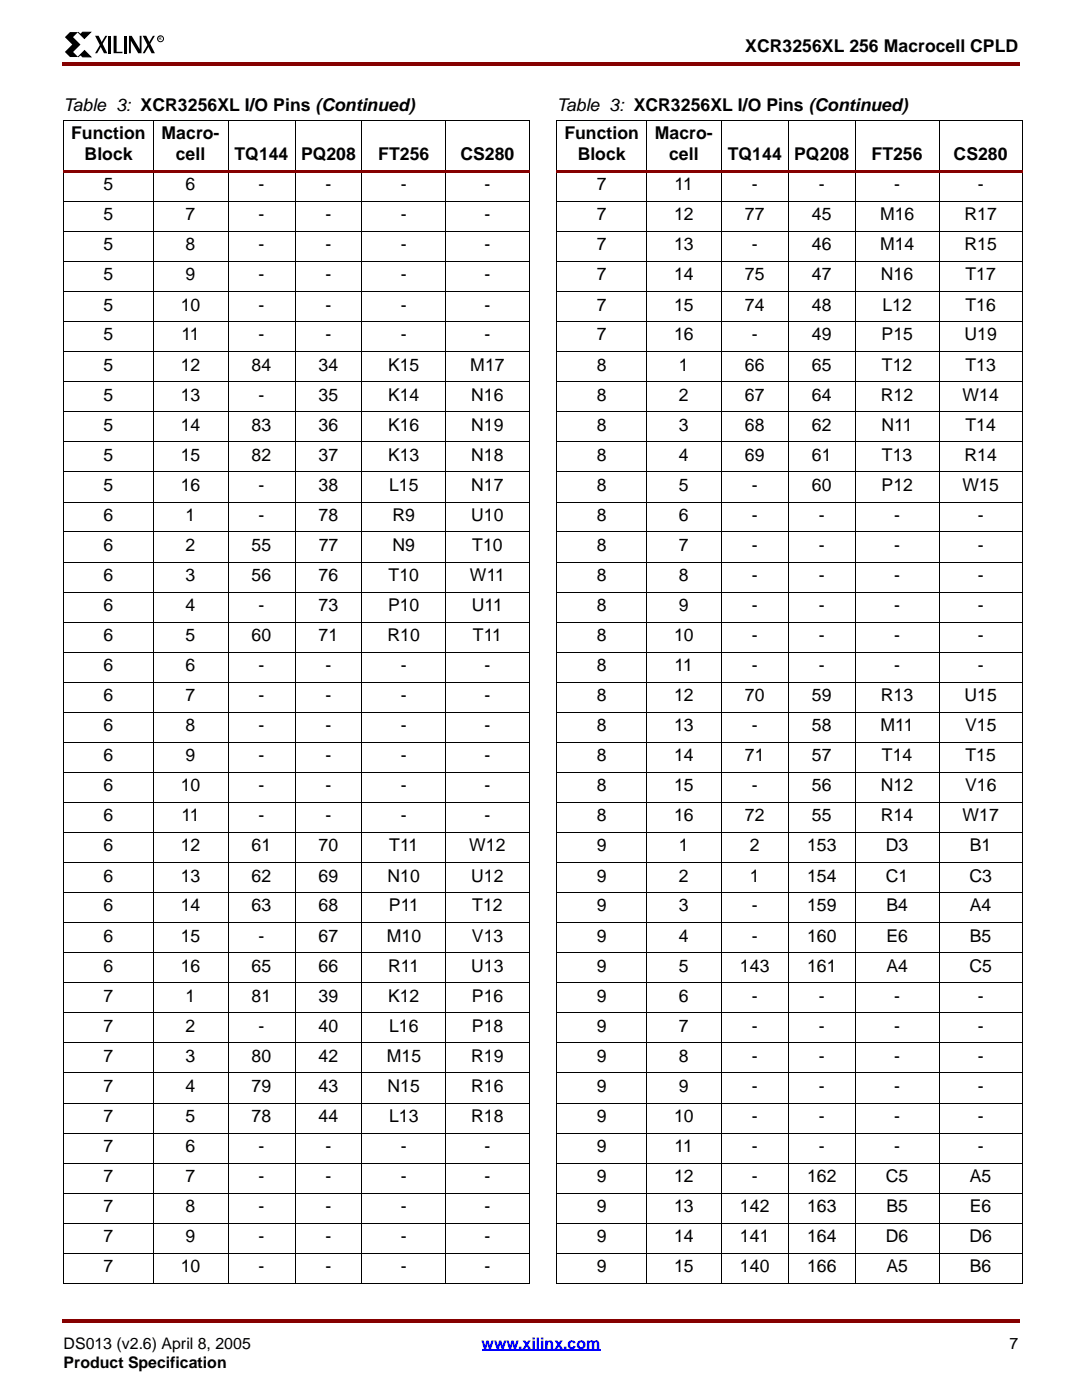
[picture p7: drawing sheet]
<svg xmlns="http://www.w3.org/2000/svg" width="216mm" height="279mm" viewBox="0 0 216 279" stroke-linecap="round" stroke-linejoin="round" font-family="sans-serif">
<g fill="#850000">
<path d="M12.4 12.4h.3v.7h-.3z"/>
<path d="M12.7 12.4h190.8v.7h-190.8z"/>
</g>
<path d="M12.7 267h190.5v7.1h-190.5z" fill="#fff"/>
<path d="M96.1 269.5h23.7" fill="none" stroke="#00f" stroke-width=".34"/>
<g fill="#850000">
<path d="M12.4 263.2h.3v.7h-.3z"/>
<path d="M12.7 263.2h190.8v.7h-190.8z"/>
</g>
<path d="M12.7 6.4h20.1v5.2h-20.1z" fill="#fff"/>
<path d="M13 7.4l1-1h1.6l-1 1 1.5 1.5-1.5 1.5 1 1h-1.6l-1.1-1 1.5-1.5zM19 7.1h.7l1.7 3.5h-.7zM21 7.1h.4l-2 3.5h-.4zM21.6 7.2h.6v3.4h-.6zM22.7 7.1h.6v3.2h1.1v.3h-1.7zM24.7 7.2h.6v3.4h-.6zM25.7 7.2h.6l1.6 2.6v-2.7h.3v3.5h-.6l-1.5-2.5v2.5h-.4zM28.5 7.1h.7l1.7 3.5h-.7zM30.5 7.1h.4l-2 3.5h-.4z" fill="#000"/>
<path d="M15.6 6.4l.4 .5 .5-.5h1.6l-1.3 1.3zM16 10.9l-.4 .5 1.3-1.3 1.2 1.3h-1.6z" fill="#000" stroke="#000" stroke-width=".2"/>
<g fill="none" stroke="#000" stroke-width=".2">
<path d="M12.7 24h93M12.7 24v232.1M30.6 24v232.2M45.5 24v232.2M58.9 24v232.2M72.2 24v232.2M88.9 24v232.2M105.6 24v232.1"/>
<circle cx="32" cy="7.7" r=".59"/>
</g>
<path d="M12.7 34h93v.5h-93z" fill="#850000"/>
<g fill="none" stroke="#000" stroke-width=".2">
<path d="M111.1 24h93M111.1 24v232.1M129 24v232.2M143.9 24v232.2M157.3 24v232.2M170.7 24v232.2M187.4 24v232.2M204 24v232.1M12.7 40.2h93M12.7 46.2h93M12.7 52.2h93M12.7 58.2h93"/>
<path d="M12.7 64.2h93M12.7 70.2h93M12.7 76.2h93M12.7 82.2h93M12.7 88.2h93M12.7 94.2h93M12.7 100.2h93M12.7 106.2h93M12.7 112.2h93M12.7 118.2h93M12.7 124.2h93M12.7 130.2h93"/>
<path d="M12.7 136.2h93M12.7 142.2h93M12.7 148.2h93M12.7 154.2h93M12.7 160.1h93M12.7 166.2h93M12.7 172.2h93M12.7 178.1h93M12.7 184.1h93M12.7 190.2h93M12.7 196.1h93M12.7 202.1h93"/>
<path d="M12.7 208.2h93M12.7 214.1h93M12.7 220.1h93M12.7 226.1h93M12.7 232.1h93M12.7 238.1h93M12.7 244.1h93M12.7 250.1h93M12.7 256.1h93"/>
</g>
<path d="M111.1 34h93v.5h-93z" fill="#850000"/>
<g fill="none" stroke="#000" stroke-width=".2">
<path d="M111.1 40.2h93M111.1 46.2h93M111.1 52.2h93M111.1 58.2h93M111.1 64.2h93M111.1 70.2h93M111.1 76.2h93M111.1 82.2h93M111.1 88.2h93M111.1 94.2h93M111.1 100.2h93M111.1 106.2h93"/>
<path d="M111.1 112.2h93M111.1 118.2h93M111.1 124.2h93M111.1 130.2h93M111.1 136.2h93M111.1 142.2h93M111.1 148.2h93M111.1 154.2h93M111.1 160.1h93M111.1 166.2h93M111.1 172.2h93M111.1 178.1h93"/>
<path d="M111.1 184.1h93M111.1 190.2h93M111.1 196.1h93M111.1 202.1h93M111.1 208.2h93M111.1 214.1h93M111.1 220.1h93M111.1 226.1h93M111.1 232.1h93M111.1 238.1h93M111.1 244.1h93M111.1 250.1h93"/>
<path d="M111.1 256.1h93"/>
</g>
<g font-size="3.5">
<text x="148.7" y="10.5">XCR3256XL 256 Macrocell CPLD</text>
<text x="12.7" y="22.1">Table 3: XCR3256XL I/O Pins (Continued)</text>
<text x="111.1" y="22.1">Table 3: XCR3256XL I/O Pins (Continued)</text>
<text x="14.2" y="27.7">Function</text>
<text x="32.3" y="27.7">Macro-</text>
<text x="112.6" y="27.7">Function</text>
<text x="130.7" y="27.7">Macro-</text>
<text x="16.8" y="32">Block</text>
<text x="35.1" y="32">cell</text>
<text x="46.8" y="32">TQ144</text>
<text x="60.1" y="32">PQ208</text>
<text x="75.5" y="32">FT256</text>
<text x="91.9" y="32">CS280</text>
<text x="115.3" y="32">Block</text>
<text x="133.5" y="32">cell</text>
<text x="145.2" y="32">TQ144</text>
<text x="158.5" y="32">PQ208</text>
<text x="173.9" y="32">FT256</text>
<text x="190.3" y="32">CS280</text>
<text x="20.7" y="38">5</text>
<text x="37" y="38">6</text>
<text x="51.6" y="38">-</text>
<text x="65" y="38">-</text>
<text x="80" y="38">-</text>
<text x="96.7" y="38">-</text>
<text x="119.1" y="38">7</text>
<text x="134.6" y="38">11</text>
<text x="150" y="38">-</text>
<text x="163.4" y="38">-</text>
<text x="178.4" y="38">-</text>
<text x="195.1" y="38">-</text>
<text x="20.7" y="44">5</text>
<text x="37" y="44">7</text>
<text x="51.6" y="44">-</text>
<text x="65" y="44">-</text>
<text x="80" y="44">-</text>
<text x="96.7" y="44">-</text>
<text x="119.1" y="44">7</text>
<text x="134.5" y="44">12</text>
<text x="148.6" y="44">77</text>
<text x="162" y="44">45</text>
<text x="175.6" y="44">M16</text>
<text x="192.4" y="44">R17</text>
<text x="20.7" y="50">5</text>
<text x="37" y="50">8</text>
<text x="51.6" y="50">-</text>
<text x="65" y="50">-</text>
<text x="80" y="50">-</text>
<text x="96.7" y="50">-</text>
<text x="119.1" y="50">7</text>
<text x="134.5" y="50">13</text>
<text x="150" y="50">-</text>
<text x="162" y="50">46</text>
<text x="175.6" y="50">M14</text>
<text x="192.4" y="50">R15</text>
<text x="20.7" y="56">5</text>
<text x="37" y="56">9</text>
<text x="51.6" y="56">-</text>
<text x="65" y="56">-</text>
<text x="80" y="56">-</text>
<text x="96.7" y="56">-</text>
<text x="119.1" y="56">7</text>
<text x="134.5" y="56">14</text>
<text x="148.6" y="56">75</text>
<text x="162" y="56">47</text>
<text x="175.8" y="56">N16</text>
<text x="192.7" y="56">T17</text>
<text x="20.7" y="62">5</text>
<text x="36.1" y="62">10</text>
<text x="51.6" y="62">-</text>
<text x="65" y="62">-</text>
<text x="80" y="62">-</text>
<text x="96.7" y="62">-</text>
<text x="119.1" y="62">7</text>
<text x="134.5" y="62">15</text>
<text x="148.6" y="62">74</text>
<text x="162" y="62">48</text>
<text x="176.1" y="62">L12</text>
<text x="192.7" y="62">T16</text>
<text x="20.7" y="67.9">5</text>
<text x="36.2" y="67.9">11</text>
<text x="51.6" y="67.9">-</text>
<text x="65" y="67.9">-</text>
<text x="80" y="67.9">-</text>
<text x="96.7" y="67.9">-</text>
<text x="119.1" y="67.9">7</text>
<text x="134.5" y="67.9">16</text>
<text x="150" y="67.9">-</text>
<text x="162" y="67.9">49</text>
<text x="175.9" y="67.9">P15</text>
<text x="192.4" y="67.9">U19</text>
<text x="20.7" y="74">5</text>
<text x="36.1" y="74">12</text>
<text x="50.2" y="74">84</text>
<text x="63.6" y="74">34</text>
<text x="77.4" y="74">K15</text>
<text x="93.8" y="74">M17</text>
<text x="119.1" y="74">8</text>
<text x="135.5" y="74">1</text>
<text x="148.6" y="74">66</text>
<text x="162" y="74">65</text>
<text x="176" y="74">T12</text>
<text x="192.7" y="74">T13</text>
<text x="20.7" y="80">5</text>
<text x="36.1" y="80">13</text>
<text x="51.6" y="80">-</text>
<text x="63.6" y="80">35</text>
<text x="77.4" y="80">K14</text>
<text x="94" y="80">N16</text>
<text x="119.1" y="80">8</text>
<text x="135.5" y="80">2</text>
<text x="148.6" y="80">67</text>
<text x="162" y="80">64</text>
<text x="175.8" y="80">R12</text>
<text x="192.1" y="80">W14</text>
<text x="20.7" y="86">5</text>
<text x="36.1" y="86">14</text>
<text x="50.2" y="86">83</text>
<text x="63.6" y="86">36</text>
<text x="77.4" y="86">K16</text>
<text x="94" y="86">N19</text>
<text x="119.1" y="86">8</text>
<text x="135.5" y="86">3</text>
<text x="148.6" y="86">68</text>
<text x="162" y="86">62</text>
<text x="175.9" y="86">N11</text>
<text x="192.7" y="86">T14</text>
<text x="20.7" y="91.9">5</text>
<text x="36.1" y="91.9">15</text>
<text x="50.2" y="91.9">82</text>
<text x="63.6" y="91.9">37</text>
<text x="77.4" y="91.9">K13</text>
<text x="94" y="91.9">N18</text>
<text x="119.1" y="91.9">8</text>
<text x="135.5" y="91.9">4</text>
<text x="148.6" y="91.9">69</text>
<text x="162" y="91.9">61</text>
<text x="176" y="91.9">T13</text>
<text x="192.4" y="91.9">R14</text>
<text x="20.7" y="98">5</text>
<text x="36.1" y="98">16</text>
<text x="51.6" y="98">-</text>
<text x="63.6" y="98">38</text>
<text x="77.6" y="98">L15</text>
<text x="94" y="98">N17</text>
<text x="119.1" y="98">8</text>
<text x="135.5" y="98">5</text>
<text x="150" y="98">-</text>
<text x="162" y="98">60</text>
<text x="175.9" y="98">P12</text>
<text x="192.1" y="98">W15</text>
<text x="20.7" y="104">6</text>
<text x="37" y="104">1</text>
<text x="51.6" y="104">-</text>
<text x="63.6" y="104">78</text>
<text x="78.3" y="104">R9</text>
<text x="94" y="104">U10</text>
<text x="119.1" y="104">8</text>
<text x="135.5" y="104">6</text>
<text x="150" y="104">-</text>
<text x="163.4" y="104">-</text>
<text x="178.4" y="104">-</text>
<text x="195.1" y="104">-</text>
<text x="20.7" y="109.9">6</text>
<text x="37" y="109.9">2</text>
<text x="50.2" y="109.9">55</text>
<text x="63.6" y="109.9">77</text>
<text x="78.3" y="109.9">N9</text>
<text x="94.2" y="109.9">T10</text>
<text x="119.1" y="109.9">8</text>
<text x="135.5" y="109.9">7</text>
<text x="150" y="109.9">-</text>
<text x="163.4" y="109.9">-</text>
<text x="178.4" y="109.9">-</text>
<text x="195.1" y="109.9">-</text>
<text x="20.7" y="115.9">6</text>
<text x="37" y="115.9">3</text>
<text x="50.2" y="115.9">56</text>
<text x="63.6" y="115.9">76</text>
<text x="77.6" y="115.9">T10</text>
<text x="93.8" y="115.9">W11</text>
<text x="119.1" y="115.9">8</text>
<text x="135.5" y="115.9">8</text>
<text x="150" y="115.9">-</text>
<text x="163.4" y="115.9">-</text>
<text x="178.4" y="115.9">-</text>
<text x="195.1" y="115.9">-</text>
<text x="20.7" y="122">6</text>
<text x="37" y="122">4</text>
<text x="51.6" y="122">-</text>
<text x="63.6" y="122">73</text>
<text x="77.4" y="122">P10</text>
<text x="94.1" y="122">U11</text>
<text x="119.1" y="122">8</text>
<text x="135.5" y="122">9</text>
<text x="150" y="122">-</text>
<text x="163.4" y="122">-</text>
<text x="178.4" y="122">-</text>
<text x="195.1" y="122">-</text>
<text x="20.7" y="127.9">6</text>
<text x="37" y="127.9">5</text>
<text x="50.2" y="127.9">60</text>
<text x="63.6" y="127.9">71</text>
<text x="77.3" y="127.9">R10</text>
<text x="94.4" y="127.9">T11</text>
<text x="119.1" y="127.9">8</text>
<text x="134.5" y="127.9">10</text>
<text x="150" y="127.9">-</text>
<text x="163.4" y="127.9">-</text>
<text x="178.4" y="127.9">-</text>
<text x="195.1" y="127.9">-</text>
<text x="20.7" y="133.9">6</text>
<text x="37" y="133.9">6</text>
<text x="51.6" y="133.9">-</text>
<text x="65" y="133.9">-</text>
<text x="80" y="133.9">-</text>
<text x="96.7" y="133.9">-</text>
<text x="119.1" y="133.9">8</text>
<text x="134.6" y="133.9">11</text>
<text x="150" y="133.9">-</text>
<text x="163.4" y="133.9">-</text>
<text x="178.4" y="133.9">-</text>
<text x="195.1" y="133.9">-</text>
<text x="20.7" y="140">6</text>
<text x="37" y="140">7</text>
<text x="51.6" y="140">-</text>
<text x="65" y="140">-</text>
<text x="80" y="140">-</text>
<text x="96.7" y="140">-</text>
<text x="119.1" y="140">8</text>
<text x="134.5" y="140">12</text>
<text x="148.6" y="140">70</text>
<text x="162" y="140">59</text>
<text x="175.8" y="140">R13</text>
<text x="192.4" y="140">U15</text>
<text x="20.7" y="145.9">6</text>
<text x="37" y="145.9">8</text>
<text x="51.6" y="145.9">-</text>
<text x="65" y="145.9">-</text>
<text x="80" y="145.9">-</text>
<text x="96.7" y="145.9">-</text>
<text x="119.1" y="145.9">8</text>
<text x="134.5" y="145.9">13</text>
<text x="150" y="145.9">-</text>
<text x="162" y="145.9">58</text>
<text x="175.7" y="145.9">M11</text>
<text x="192.6" y="145.9">V15</text>
<text x="20.7" y="151.9">6</text>
<text x="37" y="151.9">9</text>
<text x="51.6" y="151.9">-</text>
<text x="65" y="151.9">-</text>
<text x="80" y="151.9">-</text>
<text x="96.7" y="151.9">-</text>
<text x="119.1" y="151.9">8</text>
<text x="134.5" y="151.9">14</text>
<text x="148.6" y="151.9">71</text>
<text x="162" y="151.9">57</text>
<text x="176" y="151.9">T14</text>
<text x="192.7" y="151.9">T15</text>
<text x="20.7" y="157.9">6</text>
<text x="36.1" y="157.9">10</text>
<text x="51.6" y="157.9">-</text>
<text x="65" y="157.9">-</text>
<text x="80" y="157.9">-</text>
<text x="96.7" y="157.9">-</text>
<text x="119.1" y="157.9">8</text>
<text x="134.5" y="157.9">15</text>
<text x="150" y="157.9">-</text>
<text x="162" y="157.9">56</text>
<text x="175.8" y="157.9">N12</text>
<text x="192.6" y="157.9">V16</text>
<text x="20.7" y="163.9">6</text>
<text x="36.2" y="163.9">11</text>
<text x="51.6" y="163.9">-</text>
<text x="65" y="163.9">-</text>
<text x="80" y="163.9">-</text>
<text x="96.7" y="163.9">-</text>
<text x="119.1" y="163.9">8</text>
<text x="134.5" y="163.9">16</text>
<text x="148.6" y="163.9">72</text>
<text x="162" y="163.9">55</text>
<text x="175.8" y="163.9">R14</text>
<text x="192.1" y="163.9">W17</text>
<text x="20.7" y="169.9">6</text>
<text x="36.1" y="169.9">12</text>
<text x="50.2" y="169.9">61</text>
<text x="63.6" y="169.9">70</text>
<text x="77.7" y="169.9">T11</text>
<text x="93.6" y="169.9">W12</text>
<text x="119.1" y="169.9">9</text>
<text x="135.5" y="169.9">1</text>
<text x="149.6" y="169.9">2</text>
<text x="161" y="169.9">153</text>
<text x="176.7" y="169.9">D3</text>
<text x="193.5" y="169.9">B1</text>
<text x="20.7" y="175.9">6</text>
<text x="36.1" y="175.9">13</text>
<text x="50.2" y="175.9">62</text>
<text x="63.6" y="175.9">69</text>
<text x="77.3" y="175.9">N10</text>
<text x="94" y="175.9">U12</text>
<text x="119.1" y="175.9">9</text>
<text x="135.5" y="175.9">2</text>
<text x="149.6" y="175.9">1</text>
<text x="161" y="175.9">154</text>
<text x="176.7" y="175.9">C1</text>
<text x="193.5" y="175.9">C3</text>
<text x="20.7" y="181.9">6</text>
<text x="36.1" y="181.9">14</text>
<text x="50.2" y="181.9">63</text>
<text x="63.6" y="181.9">68</text>
<text x="77.6" y="181.9">P11</text>
<text x="94.2" y="181.9">T12</text>
<text x="119.1" y="181.9">9</text>
<text x="135.5" y="181.9">3</text>
<text x="150" y="181.9">-</text>
<text x="161" y="181.9">159</text>
<text x="176.9" y="181.9">B4</text>
<text x="193.5" y="181.9">A4</text>
<text x="20.7" y="187.9">6</text>
<text x="36.1" y="187.9">15</text>
<text x="51.6" y="187.9">-</text>
<text x="63.6" y="187.9">67</text>
<text x="77.2" y="187.9">M10</text>
<text x="94.1" y="187.9">V13</text>
<text x="119.1" y="187.9">9</text>
<text x="135.5" y="187.9">4</text>
<text x="150" y="187.9">-</text>
<text x="161" y="187.9">160</text>
<text x="176.9" y="187.9">E6</text>
<text x="193.5" y="187.9">B5</text>
<text x="20.7" y="193.9">6</text>
<text x="36.1" y="193.9">16</text>
<text x="50.2" y="193.9">65</text>
<text x="63.6" y="193.9">66</text>
<text x="77.5" y="193.9">R11</text>
<text x="94" y="193.9">U13</text>
<text x="119.1" y="193.9">9</text>
<text x="135.5" y="193.9">5</text>
<text x="147.7" y="193.9">143</text>
<text x="161" y="193.9">161</text>
<text x="176.9" y="193.9">A4</text>
<text x="193.5" y="193.9">C5</text>
<text x="20.7" y="199.9">7</text>
<text x="37" y="199.9">1</text>
<text x="50.2" y="199.9">81</text>
<text x="63.6" y="199.9">39</text>
<text x="77.4" y="199.9">K12</text>
<text x="94.1" y="199.9">P16</text>
<text x="119.1" y="199.9">9</text>
<text x="135.5" y="199.9">6</text>
<text x="150" y="199.9">-</text>
<text x="163.4" y="199.9">-</text>
<text x="178.4" y="199.9">-</text>
<text x="195.1" y="199.9">-</text>
<text x="20.7" y="205.9">7</text>
<text x="37" y="205.9">2</text>
<text x="51.6" y="205.9">-</text>
<text x="63.6" y="205.9">40</text>
<text x="77.6" y="205.9">L16</text>
<text x="94.1" y="205.9">P18</text>
<text x="119.1" y="205.9">9</text>
<text x="135.5" y="205.9">7</text>
<text x="150" y="205.9">-</text>
<text x="163.4" y="205.9">-</text>
<text x="178.4" y="205.9">-</text>
<text x="195.1" y="205.9">-</text>
<text x="20.7" y="211.9">7</text>
<text x="37" y="211.9">3</text>
<text x="50.2" y="211.9">80</text>
<text x="63.6" y="211.9">42</text>
<text x="77.2" y="211.9">M15</text>
<text x="94" y="211.9">R19</text>
<text x="119.1" y="211.9">9</text>
<text x="135.5" y="211.9">8</text>
<text x="150" y="211.9">-</text>
<text x="163.4" y="211.9">-</text>
<text x="178.4" y="211.9">-</text>
<text x="195.1" y="211.9">-</text>
<text x="20.7" y="217.9">7</text>
<text x="37" y="217.9">4</text>
<text x="50.2" y="217.9">79</text>
<text x="63.6" y="217.9">43</text>
<text x="77.3" y="217.9">N15</text>
<text x="94" y="217.9">R16</text>
<text x="119.1" y="217.9">9</text>
<text x="135.5" y="217.9">9</text>
<text x="150" y="217.9">-</text>
<text x="163.4" y="217.9">-</text>
<text x="178.4" y="217.9">-</text>
<text x="195.1" y="217.9">-</text>
<text x="20.7" y="223.9">7</text>
<text x="37" y="223.9">5</text>
<text x="50.2" y="223.9">78</text>
<text x="63.6" y="223.9">44</text>
<text x="77.6" y="223.9">L13</text>
<text x="94" y="223.9">R18</text>
<text x="119.1" y="223.9">9</text>
<text x="134.5" y="223.9">10</text>
<text x="150" y="223.9">-</text>
<text x="163.4" y="223.9">-</text>
<text x="178.4" y="223.9">-</text>
<text x="195.1" y="223.9">-</text>
<text x="20.7" y="229.9">7</text>
<text x="37" y="229.9">6</text>
<text x="51.6" y="229.9">-</text>
<text x="65" y="229.9">-</text>
<text x="80" y="229.9">-</text>
<text x="96.7" y="229.9">-</text>
<text x="119.1" y="229.9">9</text>
<text x="134.6" y="229.9">11</text>
<text x="150" y="229.9">-</text>
<text x="163.4" y="229.9">-</text>
<text x="178.4" y="229.9">-</text>
<text x="195.1" y="229.9">-</text>
<text x="20.7" y="235.9">7</text>
<text x="37" y="235.9">7</text>
<text x="51.6" y="235.9">-</text>
<text x="65" y="235.9">-</text>
<text x="80" y="235.9">-</text>
<text x="96.7" y="235.9">-</text>
<text x="119.1" y="235.9">9</text>
<text x="134.5" y="235.9">12</text>
<text x="150" y="235.9">-</text>
<text x="161" y="235.9">162</text>
<text x="176.7" y="235.9">C5</text>
<text x="193.5" y="235.9">A5</text>
<text x="20.7" y="241.9">7</text>
<text x="37" y="241.9">8</text>
<text x="51.6" y="241.9">-</text>
<text x="65" y="241.9">-</text>
<text x="80" y="241.9">-</text>
<text x="96.7" y="241.9">-</text>
<text x="119.1" y="241.9">9</text>
<text x="134.5" y="241.9">13</text>
<text x="147.7" y="241.9">142</text>
<text x="161" y="241.9">163</text>
<text x="176.9" y="241.9">B5</text>
<text x="193.5" y="241.9">E6</text>
<text x="20.7" y="247.9">7</text>
<text x="37" y="247.9">9</text>
<text x="51.6" y="247.9">-</text>
<text x="65" y="247.9">-</text>
<text x="80" y="247.9">-</text>
<text x="96.7" y="247.9">-</text>
<text x="119.1" y="247.9">9</text>
<text x="134.5" y="247.9">14</text>
<text x="147.7" y="247.9">141</text>
<text x="161" y="247.9">164</text>
<text x="176.7" y="247.9">D6</text>
<text x="193.5" y="247.9">D6</text>
<text x="20.7" y="253.9">7</text>
<text x="36.1" y="253.9">10</text>
<text x="51.6" y="253.9">-</text>
<text x="65" y="253.9">-</text>
<text x="80" y="253.9">-</text>
<text x="96.7" y="253.9">-</text>
<text x="119.1" y="253.9">9</text>
<text x="134.5" y="253.9">15</text>
<text x="147.7" y="253.9">140</text>
<text x="161" y="253.9">166</text>
<text x="176.9" y="253.9">A5</text>
<text x="193.5" y="253.9">B6</text>
</g>
<g font-size="3.2">
<text x="12.7" y="269.2">DS013 (v2.6) April 8, 2005</text>
<text x="201.4" y="269.2">7</text>
<text x="12.7" y="273.1">Product Specification</text>
</g>
<text font-size="3.2" fill="#00f" x="96.1" y="269.2">www.xilinx.com</text>
<text font-size=".9" x="31.7" y="8.1">R</text>
</svg>
